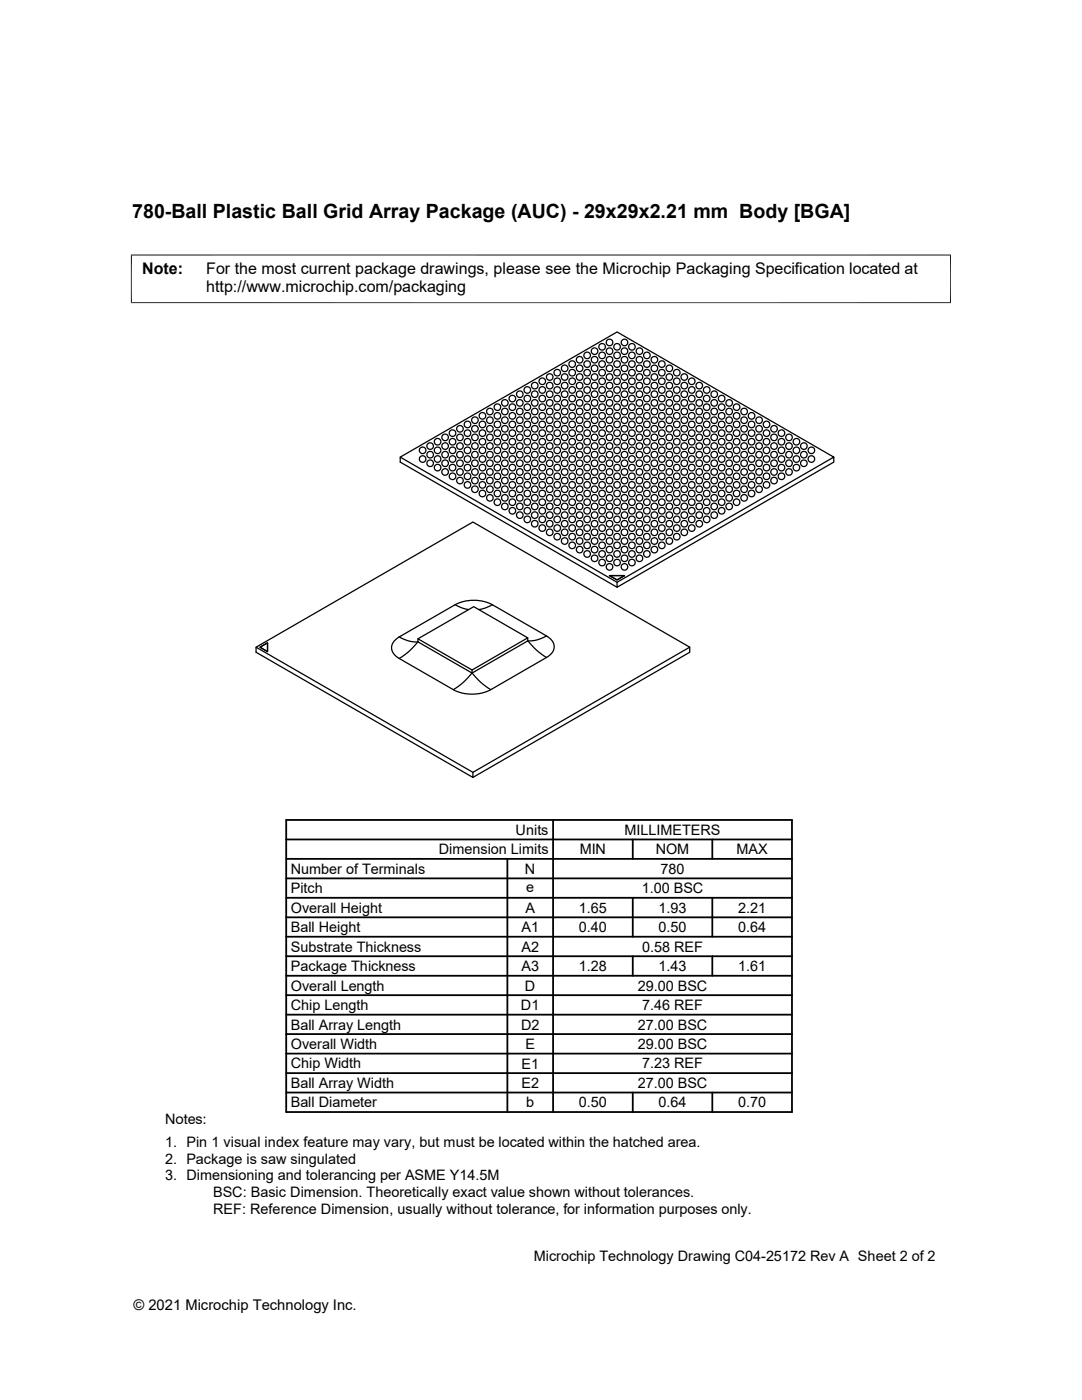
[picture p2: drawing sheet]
<svg xmlns="http://www.w3.org/2000/svg" width="216mm" height="279mm" viewBox="0 0 216 279" stroke-linecap="round" stroke-linejoin="round" font-family="sans-serif">
<g fill="none" stroke="#000" stroke-width=".25">
<path d="M79.9 91.2l43.2 25M166.4 91.2l-43.3 25v1l43.3-25v-1l-43.3-24.9-43.2 24.9v1l43.2 25M121.6 114.9h3l-1.5 .8zM51.1 129.2l43.3 24.9M51.9 129.2l1.5-.9v1.7zM79.7 127.1a6.4 6.4 0 0 0 3.7 1M79.7 127.1a2.31 2.31 0 0 0-1.3 3.1l.3 .5 1 .7 10.8 6.2M83.4 127.5v.6M83.4 128.1a13.1 13.1 0 0 1-3.7 3.3M83.4 127.5l11.1-6.4 10.8 6.2-11.1 6.4zM83.4 128.1l10.8 6.2M90.5 137.6a13.1 13.1 0 0 0 3.7-3.3 13.1 13.1 0 0 0 3.7 3.3"/>
<path d="M90.5 137.6a8.2 8.2 0 0 0 7.4 0M90.8 120.7a8.1 8.1 0 0 1 7.5 0M90.8 120.7l1.4 .6 1.3 .3M90.8 120.7l-11.1 6.4M94.2 133.7v.6M98.3 120.7l10.8 6.2M98.3 120.7l-1.4 .6-1.4 .3M105.3 127.9l-11.1 6.4M105.3 127.3v.6M105.3 127.9a13.1 13.1 0 0 0 3.8 3.3M109.1 126.9a2.27 2.27 0 0 1 1.5 2.2 2.27 2.27 0 0 1-1.5 2.1M109.1 131.2l-11.2 6.4"/>
<path d="M109.1 126.9a6.4 6.4 0 0 1-3.8 1M137.6 129.2l-43.2 24.9v1.1l-43.3-25v-1l43.3-25 43.2 25v1l-43.2 25"/>
<circle cx="102.2" cy="79.5" r=".65"/>
<circle cx="103.7" cy="78.7" r=".65"/>
<circle cx="105.2" cy="77.8" r=".65"/>
<circle cx="105.2" cy="79.5" r=".65"/>
<circle cx="106.7" cy="78.7" r=".65"/>
<circle cx="106.7" cy="77" r=".65"/>
<circle cx="108.2" cy="79.5" r=".65"/>
<circle cx="108.2" cy="77.8" r=".65"/>
<circle cx="108.2" cy="76.1" r=".65"/>
<circle cx="109.7" cy="75.2" r=".65"/>
<circle cx="109.7" cy="78.7" r=".65"/>
<circle cx="109.7" cy="77" r=".65"/>
<circle cx="111.2" cy="76.1" r=".65"/>
<circle cx="111.2" cy="74.4" r=".65"/>
<circle cx="111.2" cy="79.5" r=".65"/>
<circle cx="111.2" cy="77.8" r=".65"/>
<circle cx="112.7" cy="77" r=".65"/>
<circle cx="112.7" cy="75.2" r=".65"/>
<circle cx="112.7" cy="73.5" r=".65"/>
<circle cx="112.7" cy="78.7" r=".65"/>
<circle cx="114.2" cy="77.8" r=".65"/>
<circle cx="114.2" cy="76.1" r=".65"/>
<circle cx="114.2" cy="74.4" r=".65"/>
<circle cx="114.2" cy="72.7" r=".65"/>
<circle cx="114.2" cy="79.5" r=".65"/>
<circle cx="115.7" cy="78.7" r=".65"/>
<circle cx="115.7" cy="77" r=".65"/>
<circle cx="115.7" cy="75.2" r=".65"/>
<circle cx="115.7" cy="73.5" r=".65"/>
<circle cx="115.7" cy="71.8" r=".65"/>
<circle cx="117.2" cy="79.5" r=".65"/>
<circle cx="117.2" cy="77.8" r=".65"/>
<circle cx="117.2" cy="70.9" r=".65"/>
<circle cx="117.2" cy="76.1" r=".65"/>
<circle cx="117.2" cy="74.4" r=".65"/>
<circle cx="117.2" cy="72.7" r=".65"/>
<circle cx="118.6" cy="78.7" r=".65"/>
<circle cx="118.6" cy="71.8" r=".65"/>
<circle cx="118.6" cy="77" r=".65"/>
<circle cx="118.6" cy="70.1" r=".65"/>
<circle cx="118.6" cy="75.2" r=".65"/>
<circle cx="118.6" cy="73.5" r=".65"/>
<circle cx="120.1" cy="79.5" r=".65"/>
<circle cx="120.1" cy="72.7" r=".65"/>
<circle cx="120.1" cy="77.8" r=".65"/>
<circle cx="120.1" cy="70.9" r=".65"/>
<circle cx="120.1" cy="76.1" r=".65"/>
<circle cx="120.1" cy="69.2" r=".65"/>
<circle cx="120.1" cy="74.4" r=".65"/>
<circle cx="121.6" cy="73.5" r=".65"/>
<circle cx="121.6" cy="78.7" r=".65"/>
<circle cx="121.6" cy="71.8" r=".65"/>
<circle cx="121.6" cy="77" r=".65"/>
<circle cx="121.6" cy="70.1" r=".65"/>
<circle cx="121.6" cy="75.2" r=".65"/>
<circle cx="121.6" cy="68.3" r=".65"/>
<circle cx="123.1" cy="74.4" r=".65"/>
<circle cx="123.1" cy="79.5" r=".65"/>
<circle cx="123.1" cy="72.7" r=".65"/>
<circle cx="123.1" cy="77.8" r=".65"/>
<circle cx="123.1" cy="70.9" r=".65"/>
<circle cx="123.1" cy="76.1" r=".65"/>
<circle cx="123.1" cy="69.2" r=".65"/>
<circle cx="124.6" cy="75.2" r=".65"/>
<circle cx="124.6" cy="73.5" r=".65"/>
<circle cx="124.6" cy="78.7" r=".65"/>
<circle cx="124.6" cy="71.8" r=".65"/>
<circle cx="124.6" cy="77" r=".65"/>
<circle cx="124.6" cy="70.1" r=".65"/>
<circle cx="124.6" cy="68.3" r=".65"/>
<circle cx="126.1" cy="76.1" r=".65"/>
<circle cx="126.1" cy="74.4" r=".65"/>
<circle cx="126.1" cy="79.5" r=".65"/>
<circle cx="126.1" cy="72.7" r=".65"/>
<circle cx="126.1" cy="77.8" r=".65"/>
<circle cx="126.1" cy="70.9" r=".65"/>
<circle cx="126.1" cy="69.2" r=".65"/>
<circle cx="127.6" cy="78.7" r=".65"/>
<circle cx="127.6" cy="77" r=".65"/>
<circle cx="127.6" cy="75.2" r=".65"/>
<circle cx="127.6" cy="73.5" r=".65"/>
<circle cx="127.6" cy="71.8" r=".65"/>
<circle cx="127.6" cy="70.1" r=".65"/>
<circle cx="129.1" cy="79.5" r=".65"/>
<circle cx="129.1" cy="77.8" r=".65"/>
<circle cx="129.1" cy="76.1" r=".65"/>
<circle cx="129.1" cy="74.4" r=".65"/>
<circle cx="129.1" cy="72.7" r=".65"/>
<circle cx="129.1" cy="70.9" r=".65"/>
<circle cx="130.6" cy="78.7" r=".65"/>
<circle cx="130.6" cy="77" r=".65"/>
<circle cx="130.6" cy="75.2" r=".65"/>
<circle cx="130.6" cy="73.5" r=".65"/>
<circle cx="130.6" cy="71.8" r=".65"/>
<circle cx="132.1" cy="79.5" r=".65"/>
<circle cx="132.1" cy="77.8" r=".65"/>
<circle cx="132.1" cy="76.1" r=".65"/>
<circle cx="132.1" cy="74.4" r=".65"/>
<circle cx="132.1" cy="72.7" r=".65"/>
<circle cx="133.6" cy="78.7" r=".65"/>
<circle cx="133.6" cy="77" r=".65"/>
<circle cx="133.6" cy="75.2" r=".65"/>
<circle cx="133.6" cy="73.5" r=".65"/>
<circle cx="135" cy="79.5" r=".65"/>
<circle cx="135" cy="77.8" r=".65"/>
<circle cx="135" cy="76.1" r=".65"/>
<circle cx="135" cy="74.4" r=".65"/>
<circle cx="136.5" cy="78.7" r=".65"/>
<circle cx="136.5" cy="77" r=".65"/>
<circle cx="136.5" cy="75.2" r=".65"/>
<circle cx="138" cy="79.5" r=".65"/>
<circle cx="138" cy="77.8" r=".65"/>
<circle cx="138" cy="76.1" r=".65"/>
<circle cx="139.5" cy="78.7" r=".65"/>
<circle cx="139.5" cy="77" r=".65"/>
<circle cx="141" cy="79.5" r=".65"/>
<circle cx="141" cy="77.8" r=".65"/>
<circle cx="142.5" cy="78.7" r=".65"/>
<circle cx="144" cy="79.5" r=".65"/>
<circle cx="84.3" cy="91.6" r=".65"/>
<circle cx="84.3" cy="89.9" r=".65"/>
<circle cx="85.8" cy="89" r=".65"/>
<circle cx="85.8" cy="92.5" r=".65"/>
<circle cx="85.8" cy="90.7" r=".65"/>
<circle cx="87.3" cy="89.9" r=".65"/>
<circle cx="87.3" cy="88.2" r=".65"/>
<circle cx="87.3" cy="93.3" r=".65"/>
<circle cx="87.3" cy="91.6" r=".65"/>
<circle cx="88.8" cy="90.7" r=".65"/>
<circle cx="88.8" cy="89" r=".65"/>
<circle cx="88.8" cy="87.3" r=".65"/>
<circle cx="88.8" cy="94.2" r=".65"/>
<circle cx="88.8" cy="92.5" r=".65"/>
<circle cx="90.3" cy="91.6" r=".65"/>
<circle cx="90.3" cy="89.9" r=".65"/>
<circle cx="90.3" cy="88.2" r=".65"/>
<circle cx="90.3" cy="86.4" r=".65"/>
<circle cx="90.3" cy="95.1" r=".65"/>
<circle cx="90.3" cy="93.3" r=".65"/>
<circle cx="91.8" cy="92.5" r=".65"/>
<circle cx="91.8" cy="90.7" r=".65"/>
<circle cx="91.8" cy="89" r=".65"/>
<circle cx="91.8" cy="87.3" r=".65"/>
<circle cx="91.8" cy="85.6" r=".65"/>
<circle cx="91.8" cy="95.9" r=".65"/>
<circle cx="91.8" cy="94.2" r=".65"/>
<circle cx="93.3" cy="93.3" r=".65"/>
<circle cx="93.3" cy="91.6" r=".65"/>
<circle cx="93.3" cy="84.7" r=".65"/>
<circle cx="93.3" cy="89.9" r=".65"/>
<circle cx="93.3" cy="88.2" r=".65"/>
<circle cx="93.3" cy="86.4" r=".65"/>
<circle cx="93.3" cy="96.8" r=".65"/>
<circle cx="93.3" cy="95.1" r=".65"/>
<circle cx="94.8" cy="94.2" r=".65"/>
<circle cx="94.8" cy="92.5" r=".65"/>
<circle cx="94.8" cy="85.6" r=".65"/>
<circle cx="94.8" cy="90.7" r=".65"/>
<circle cx="94.8" cy="83.9" r=".65"/>
<circle cx="94.8" cy="89" r=".65"/>
<circle cx="94.8" cy="87.3" r=".65"/>
<circle cx="94.8" cy="97.6" r=".65"/>
<circle cx="94.8" cy="95.9" r=".65"/>
<circle cx="96.3" cy="95.1" r=".65"/>
<circle cx="96.3" cy="93.3" r=".65"/>
<circle cx="96.3" cy="86.4" r=".65"/>
<circle cx="96.3" cy="91.6" r=".65"/>
<circle cx="96.3" cy="84.7" r=".65"/>
<circle cx="96.3" cy="89.9" r=".65"/>
<circle cx="96.3" cy="83" r=".65"/>
<circle cx="96.3" cy="88.2" r=".65"/>
<circle cx="96.3" cy="98.5" r=".65"/>
<circle cx="96.3" cy="96.8" r=".65"/>
<circle cx="97.7" cy="95.9" r=".65"/>
<circle cx="97.7" cy="94.2" r=".65"/>
<circle cx="97.7" cy="87.3" r=".65"/>
<circle cx="97.7" cy="92.5" r=".65"/>
<circle cx="97.7" cy="85.6" r=".65"/>
<circle cx="97.7" cy="90.7" r=".65"/>
<circle cx="97.7" cy="83.9" r=".65"/>
<circle cx="97.7" cy="89" r=".65"/>
<circle cx="97.7" cy="82.1" r=".65"/>
<circle cx="97.7" cy="99.4" r=".65"/>
<circle cx="97.7" cy="97.6" r=".65"/>
<circle cx="99.3" cy="96.8" r=".65"/>
<circle cx="99.3" cy="95.1" r=".65"/>
<circle cx="99.3" cy="88.2" r=".65"/>
<circle cx="99.3" cy="93.3" r=".65"/>
<circle cx="99.3" cy="86.4" r=".65"/>
<circle cx="99.3" cy="91.6" r=".65"/>
<circle cx="99.3" cy="84.7" r=".65"/>
<circle cx="99.3" cy="89.9" r=".65"/>
<circle cx="99.3" cy="83" r=".65"/>
<circle cx="99.3" cy="81.3" r=".65"/>
<circle cx="99.3" cy="98.5" r=".65"/>
<circle cx="100.7" cy="97.6" r=".65"/>
<circle cx="100.7" cy="95.9" r=".65"/>
<circle cx="100.7" cy="89" r=".65"/>
<circle cx="100.7" cy="94.2" r=".65"/>
<circle cx="100.7" cy="87.3" r=".65"/>
<circle cx="100.7" cy="80.4" r=".65"/>
<circle cx="100.7" cy="92.5" r=".65"/>
<circle cx="100.7" cy="85.6" r=".65"/>
<circle cx="100.7" cy="90.7" r=".65"/>
<circle cx="100.7" cy="83.9" r=".65"/>
<circle cx="100.7" cy="82.1" r=".65"/>
<circle cx="100.7" cy="99.4" r=".65"/>
<circle cx="102.2" cy="98.5" r=".65"/>
<circle cx="102.2" cy="96.8" r=".65"/>
<circle cx="102.2" cy="89.9" r=".65"/>
<circle cx="102.2" cy="95.1" r=".65"/>
<circle cx="102.2" cy="88.2" r=".65"/>
<circle cx="102.2" cy="81.3" r=".65"/>
<circle cx="102.2" cy="93.3" r=".65"/>
<circle cx="102.2" cy="86.4" r=".65"/>
<circle cx="102.2" cy="91.6" r=".65"/>
<circle cx="102.2" cy="84.7" r=".65"/>
<circle cx="102.2" cy="83" r=".65"/>
<circle cx="103.7" cy="99.4" r=".65"/>
<circle cx="103.7" cy="97.6" r=".65"/>
<circle cx="103.7" cy="90.7" r=".65"/>
<circle cx="103.7" cy="95.9" r=".65"/>
<circle cx="103.7" cy="89" r=".65"/>
<circle cx="103.7" cy="82.1" r=".65"/>
<circle cx="103.7" cy="94.2" r=".65"/>
<circle cx="103.7" cy="87.3" r=".65"/>
<circle cx="103.7" cy="80.4" r=".65"/>
<circle cx="103.7" cy="92.5" r=".65"/>
<circle cx="103.7" cy="85.6" r=".65"/>
<circle cx="103.7" cy="83.9" r=".65"/>
<circle cx="105.2" cy="98.5" r=".65"/>
<circle cx="105.2" cy="91.6" r=".65"/>
<circle cx="105.2" cy="96.8" r=".65"/>
<circle cx="105.2" cy="89.9" r=".65"/>
<circle cx="105.2" cy="83" r=".65"/>
<circle cx="105.2" cy="95.1" r=".65"/>
<circle cx="105.2" cy="88.2" r=".65"/>
<circle cx="105.2" cy="81.3" r=".65"/>
<circle cx="105.2" cy="93.3" r=".65"/>
<circle cx="105.2" cy="86.4" r=".65"/>
<circle cx="105.2" cy="84.7" r=".65"/>
<circle cx="106.7" cy="99.4" r=".65"/>
<circle cx="106.7" cy="92.5" r=".65"/>
<circle cx="106.7" cy="97.6" r=".65"/>
<circle cx="106.7" cy="90.7" r=".65"/>
<circle cx="106.7" cy="83.9" r=".65"/>
<circle cx="106.7" cy="95.9" r=".65"/>
<circle cx="106.7" cy="89" r=".65"/>
<circle cx="106.7" cy="82.1" r=".65"/>
<circle cx="106.7" cy="94.2" r=".65"/>
<circle cx="106.7" cy="87.3" r=".65"/>
<circle cx="106.7" cy="80.4" r=".65"/>
<circle cx="106.7" cy="85.6" r=".65"/>
<circle cx="108.2" cy="93.3" r=".65"/>
<circle cx="108.2" cy="98.5" r=".65"/>
<circle cx="108.2" cy="91.6" r=".65"/>
<circle cx="108.2" cy="84.7" r=".65"/>
<circle cx="108.2" cy="96.8" r=".65"/>
<circle cx="108.2" cy="89.9" r=".65"/>
<circle cx="108.2" cy="83" r=".65"/>
<circle cx="108.2" cy="95.1" r=".65"/>
<circle cx="108.2" cy="88.2" r=".65"/>
<circle cx="108.2" cy="81.3" r=".65"/>
<circle cx="108.2" cy="86.4" r=".65"/>
<circle cx="109.7" cy="80.4" r=".65"/>
<circle cx="109.7" cy="94.2" r=".65"/>
<circle cx="109.7" cy="99.4" r=".65"/>
<circle cx="109.7" cy="92.5" r=".65"/>
<circle cx="109.7" cy="85.6" r=".65"/>
<circle cx="109.7" cy="97.6" r=".65"/>
<circle cx="109.7" cy="90.7" r=".65"/>
<circle cx="109.7" cy="83.9" r=".65"/>
<circle cx="109.7" cy="95.9" r=".65"/>
<circle cx="109.7" cy="89" r=".65"/>
<circle cx="109.7" cy="82.1" r=".65"/>
<circle cx="109.7" cy="87.3" r=".65"/>
<circle cx="111.2" cy="88.2" r=".65"/>
<circle cx="111.2" cy="81.3" r=".65"/>
<circle cx="111.2" cy="95.1" r=".65"/>
<circle cx="111.2" cy="93.3" r=".65"/>
<circle cx="111.2" cy="86.4" r=".65"/>
<circle cx="111.2" cy="98.5" r=".65"/>
<circle cx="111.2" cy="91.6" r=".65"/>
<circle cx="111.2" cy="84.7" r=".65"/>
<circle cx="111.2" cy="96.8" r=".65"/>
<circle cx="111.2" cy="89.9" r=".65"/>
<circle cx="111.2" cy="83" r=".65"/>
<circle cx="112.7" cy="89" r=".65"/>
<circle cx="112.7" cy="82.1" r=".65"/>
<circle cx="112.7" cy="80.4" r=".65"/>
<circle cx="112.7" cy="95.9" r=".65"/>
<circle cx="112.7" cy="94.2" r=".65"/>
<circle cx="112.7" cy="87.3" r=".65"/>
<circle cx="112.7" cy="99.4" r=".65"/>
<circle cx="112.7" cy="92.5" r=".65"/>
<circle cx="112.7" cy="85.6" r=".65"/>
<circle cx="112.7" cy="97.6" r=".65"/>
<circle cx="112.7" cy="90.7" r=".65"/>
<circle cx="112.7" cy="83.9" r=".65"/>
<circle cx="114.2" cy="89.9" r=".65"/>
<circle cx="114.2" cy="83" r=".65"/>
<circle cx="114.2" cy="81.3" r=".65"/>
<circle cx="114.2" cy="96.8" r=".65"/>
<circle cx="114.2" cy="95.1" r=".65"/>
<circle cx="114.2" cy="88.2" r=".65"/>
<circle cx="114.2" cy="93.3" r=".65"/>
<circle cx="114.2" cy="86.4" r=".65"/>
<circle cx="114.2" cy="98.5" r=".65"/>
<circle cx="114.2" cy="91.6" r=".65"/>
<circle cx="114.2" cy="84.7" r=".65"/>
<circle cx="115.7" cy="90.7" r=".65"/>
<circle cx="115.7" cy="83.9" r=".65"/>
<circle cx="115.7" cy="82.1" r=".65"/>
<circle cx="115.7" cy="97.6" r=".65"/>
<circle cx="115.7" cy="95.9" r=".65"/>
<circle cx="115.7" cy="89" r=".65"/>
<circle cx="115.7" cy="94.2" r=".65"/>
<circle cx="115.7" cy="87.3" r=".65"/>
<circle cx="115.7" cy="99.4" r=".65"/>
<circle cx="115.7" cy="92.5" r=".65"/>
<circle cx="115.7" cy="80.4" r=".65"/>
<circle cx="115.7" cy="85.6" r=".65"/>
<circle cx="117.2" cy="91.6" r=".65"/>
<circle cx="117.2" cy="84.7" r=".65"/>
<circle cx="117.2" cy="83" r=".65"/>
<circle cx="117.2" cy="98.5" r=".65"/>
<circle cx="117.2" cy="96.8" r=".65"/>
<circle cx="117.2" cy="89.9" r=".65"/>
<circle cx="117.2" cy="95.1" r=".65"/>
<circle cx="117.2" cy="88.2" r=".65"/>
<circle cx="117.2" cy="93.3" r=".65"/>
<circle cx="117.2" cy="81.3" r=".65"/>
<circle cx="117.2" cy="86.4" r=".65"/>
<circle cx="118.6" cy="80.4" r=".65"/>
<circle cx="118.6" cy="92.5" r=".65"/>
<circle cx="118.6" cy="85.6" r=".65"/>
<circle cx="118.6" cy="83.9" r=".65"/>
<circle cx="118.6" cy="99.4" r=".65"/>
<circle cx="118.6" cy="97.6" r=".65"/>
<circle cx="118.6" cy="90.7" r=".65"/>
<circle cx="118.6" cy="95.9" r=".65"/>
<circle cx="118.6" cy="89" r=".65"/>
<circle cx="118.6" cy="94.2" r=".65"/>
<circle cx="118.6" cy="82.1" r=".65"/>
<circle cx="118.6" cy="87.3" r=".65"/>
<circle cx="120.1" cy="81.3" r=".65"/>
<circle cx="120.1" cy="93.3" r=".65"/>
<circle cx="120.1" cy="86.4" r=".65"/>
<circle cx="120.1" cy="84.7" r=".65"/>
<circle cx="120.1" cy="98.5" r=".65"/>
<circle cx="120.1" cy="91.6" r=".65"/>
<circle cx="120.1" cy="96.8" r=".65"/>
<circle cx="120.1" cy="89.9" r=".65"/>
<circle cx="120.1" cy="95.1" r=".65"/>
<circle cx="120.1" cy="83" r=".65"/>
<circle cx="120.1" cy="88.2" r=".65"/>
<circle cx="121.6" cy="82.1" r=".65"/>
<circle cx="121.6" cy="94.2" r=".65"/>
<circle cx="121.6" cy="87.3" r=".65"/>
<circle cx="121.6" cy="80.4" r=".65"/>
<circle cx="121.6" cy="85.6" r=".65"/>
<circle cx="121.6" cy="99.4" r=".65"/>
<circle cx="121.6" cy="92.5" r=".65"/>
<circle cx="121.6" cy="97.6" r=".65"/>
<circle cx="121.6" cy="90.7" r=".65"/>
<circle cx="121.6" cy="95.9" r=".65"/>
<circle cx="121.6" cy="83.9" r=".65"/>
<circle cx="121.6" cy="89" r=".65"/>
<circle cx="123.1" cy="83" r=".65"/>
<circle cx="123.1" cy="95.1" r=".65"/>
<circle cx="123.1" cy="88.2" r=".65"/>
<circle cx="123.1" cy="81.3" r=".65"/>
<circle cx="123.1" cy="86.4" r=".65"/>
<circle cx="123.1" cy="93.3" r=".65"/>
<circle cx="123.1" cy="98.5" r=".65"/>
<circle cx="123.1" cy="91.6" r=".65"/>
<circle cx="123.1" cy="96.8" r=".65"/>
<circle cx="123.1" cy="84.7" r=".65"/>
<circle cx="123.1" cy="89.9" r=".65"/>
<circle cx="124.6" cy="83.9" r=".65"/>
<circle cx="124.6" cy="95.9" r=".65"/>
<circle cx="124.6" cy="89" r=".65"/>
<circle cx="124.6" cy="82.1" r=".65"/>
<circle cx="124.6" cy="87.3" r=".65"/>
<circle cx="124.6" cy="80.4" r=".65"/>
<circle cx="124.6" cy="94.2" r=".65"/>
<circle cx="124.6" cy="99.4" r=".65"/>
<circle cx="124.6" cy="92.5" r=".65"/>
<circle cx="124.6" cy="97.6" r=".65"/>
<circle cx="124.6" cy="85.6" r=".65"/>
<circle cx="124.6" cy="90.7" r=".65"/>
<circle cx="126.1" cy="84.7" r=".65"/>
<circle cx="126.1" cy="96.8" r=".65"/>
<circle cx="126.1" cy="89.9" r=".65"/>
<circle cx="126.1" cy="83" r=".65"/>
<circle cx="126.1" cy="88.2" r=".65"/>
<circle cx="126.1" cy="81.3" r=".65"/>
<circle cx="126.1" cy="95.1" r=".65"/>
<circle cx="126.1" cy="93.3" r=".65"/>
<circle cx="126.1" cy="98.5" r=".65"/>
<circle cx="126.1" cy="86.4" r=".65"/>
<circle cx="126.1" cy="91.6" r=".65"/>
<circle cx="127.6" cy="92.5" r=".65"/>
<circle cx="127.6" cy="85.6" r=".65"/>
<circle cx="127.6" cy="97.6" r=".65"/>
<circle cx="127.6" cy="90.7" r=".65"/>
<circle cx="127.6" cy="83.9" r=".65"/>
<circle cx="127.6" cy="89" r=".65"/>
<circle cx="127.6" cy="82.1" r=".65"/>
<circle cx="127.6" cy="80.4" r=".65"/>
<circle cx="127.6" cy="95.9" r=".65"/>
<circle cx="127.6" cy="94.2" r=".65"/>
<circle cx="127.6" cy="99.4" r=".65"/>
<circle cx="127.6" cy="87.3" r=".65"/>
<circle cx="129.1" cy="93.3" r=".65"/>
<circle cx="129.1" cy="86.4" r=".65"/>
<circle cx="129.1" cy="98.5" r=".65"/>
<circle cx="129.1" cy="91.6" r=".65"/>
<circle cx="129.1" cy="84.7" r=".65"/>
<circle cx="129.1" cy="89.9" r=".65"/>
<circle cx="129.1" cy="83" r=".65"/>
<circle cx="129.1" cy="81.3" r=".65"/>
<circle cx="129.1" cy="96.8" r=".65"/>
<circle cx="129.1" cy="95.1" r=".65"/>
<circle cx="129.1" cy="88.2" r=".65"/>
<circle cx="130.6" cy="94.2" r=".65"/>
<circle cx="130.6" cy="87.3" r=".65"/>
<circle cx="130.6" cy="99.4" r=".65"/>
<circle cx="130.6" cy="92.5" r=".65"/>
<circle cx="130.6" cy="80.4" r=".65"/>
<circle cx="130.6" cy="85.6" r=".65"/>
<circle cx="130.6" cy="90.7" r=".65"/>
<circle cx="130.6" cy="83.9" r=".65"/>
<circle cx="130.6" cy="82.1" r=".65"/>
<circle cx="130.6" cy="97.6" r=".65"/>
<circle cx="130.6" cy="95.9" r=".65"/>
<circle cx="130.6" cy="89" r=".65"/>
<circle cx="132.1" cy="95.1" r=".65"/>
<circle cx="132.1" cy="88.2" r=".65"/>
<circle cx="132.1" cy="93.3" r=".65"/>
<circle cx="132.1" cy="81.3" r=".65"/>
<circle cx="132.1" cy="86.4" r=".65"/>
<circle cx="132.1" cy="91.6" r=".65"/>
<circle cx="132.1" cy="84.7" r=".65"/>
<circle cx="132.1" cy="83" r=".65"/>
<circle cx="132.1" cy="98.5" r=".65"/>
<circle cx="132.1" cy="96.8" r=".65"/>
<circle cx="132.1" cy="89.9" r=".65"/>
<circle cx="133.6" cy="95.9" r=".65"/>
<circle cx="133.6" cy="89" r=".65"/>
<circle cx="133.6" cy="94.2" r=".65"/>
<circle cx="133.6" cy="82.1" r=".65"/>
<circle cx="133.6" cy="87.3" r=".65"/>
<circle cx="133.6" cy="92.5" r=".65"/>
<circle cx="133.6" cy="80.4" r=".65"/>
<circle cx="133.6" cy="85.6" r=".65"/>
<circle cx="133.6" cy="83.9" r=".65"/>
<circle cx="133.6" cy="99.4" r=".65"/>
<circle cx="133.6" cy="97.6" r=".65"/>
<circle cx="133.6" cy="90.7" r=".65"/>
<circle cx="135" cy="96.8" r=".65"/>
<circle cx="135" cy="89.9" r=".65"/>
<circle cx="135" cy="95.1" r=".65"/>
<circle cx="135" cy="83" r=".65"/>
<circle cx="135" cy="88.2" r=".65"/>
<circle cx="135" cy="93.3" r=".65"/>
<circle cx="135" cy="81.3" r=".65"/>
<circle cx="135" cy="86.4" r=".65"/>
<circle cx="135" cy="84.7" r=".65"/>
<circle cx="135" cy="98.5" r=".65"/>
<circle cx="135" cy="91.6" r=".65"/>
<circle cx="136.5" cy="97.6" r=".65"/>
<circle cx="136.5" cy="90.7" r=".65"/>
<circle cx="136.5" cy="95.9" r=".65"/>
<circle cx="136.5" cy="83.9" r=".65"/>
<circle cx="136.5" cy="89" r=".65"/>
<circle cx="136.5" cy="94.2" r=".65"/>
<circle cx="136.5" cy="82.1" r=".65"/>
<circle cx="136.5" cy="87.3" r=".65"/>
<circle cx="136.5" cy="80.4" r=".65"/>
<circle cx="136.5" cy="85.6" r=".65"/>
<circle cx="136.5" cy="99.4" r=".65"/>
<circle cx="136.5" cy="92.5" r=".65"/>
<circle cx="138" cy="98.5" r=".65"/>
<circle cx="138" cy="91.6" r=".65"/>
<circle cx="138" cy="96.8" r=".65"/>
<circle cx="138" cy="84.7" r=".65"/>
<circle cx="138" cy="89.9" r=".65"/>
<circle cx="138" cy="95.1" r=".65"/>
<circle cx="138" cy="83" r=".65"/>
<circle cx="138" cy="88.2" r=".65"/>
<circle cx="138" cy="81.3" r=".65"/>
<circle cx="138" cy="86.4" r=".65"/>
<circle cx="138" cy="93.3" r=".65"/>
<circle cx="139.5" cy="99.4" r=".65"/>
<circle cx="139.5" cy="92.5" r=".65"/>
<circle cx="139.5" cy="97.6" r=".65"/>
<circle cx="139.5" cy="85.6" r=".65"/>
<circle cx="139.5" cy="90.7" r=".65"/>
<circle cx="139.5" cy="95.9" r=".65"/>
<circle cx="139.5" cy="83.9" r=".65"/>
<circle cx="139.5" cy="89" r=".65"/>
<circle cx="139.5" cy="82.1" r=".65"/>
<circle cx="139.5" cy="87.3" r=".65"/>
<circle cx="139.5" cy="80.4" r=".65"/>
<circle cx="139.5" cy="94.2" r=".65"/>
<circle cx="141" cy="93.3" r=".65"/>
<circle cx="141" cy="98.5" r=".65"/>
<circle cx="141" cy="86.4" r=".65"/>
<circle cx="141" cy="91.6" r=".65"/>
<circle cx="141" cy="96.8" r=".65"/>
<circle cx="141" cy="84.7" r=".65"/>
<circle cx="141" cy="89.9" r=".65"/>
<circle cx="141" cy="83" r=".65"/>
<circle cx="141" cy="88.2" r=".65"/>
<circle cx="141" cy="81.3" r=".65"/>
<circle cx="141" cy="95.1" r=".65"/>
<circle cx="142.5" cy="94.2" r=".65"/>
<circle cx="142.5" cy="99.4" r=".65"/>
<circle cx="142.5" cy="87.3" r=".65"/>
<circle cx="142.5" cy="92.5" r=".65"/>
<circle cx="142.5" cy="97.6" r=".65"/>
<circle cx="142.5" cy="85.6" r=".65"/>
<circle cx="142.5" cy="90.7" r=".65"/>
<circle cx="142.5" cy="83.9" r=".65"/>
<circle cx="142.5" cy="89" r=".65"/>
<circle cx="142.5" cy="82.1" r=".65"/>
<circle cx="142.5" cy="80.4" r=".65"/>
<circle cx="142.5" cy="95.9" r=".65"/>
<circle cx="144" cy="96.8" r=".65"/>
<circle cx="144" cy="95.1" r=".65"/>
<circle cx="144" cy="88.2" r=".65"/>
<circle cx="144" cy="93.3" r=".65"/>
<circle cx="144" cy="98.5" r=".65"/>
<circle cx="144" cy="86.4" r=".65"/>
<circle cx="144" cy="91.6" r=".65"/>
<circle cx="144" cy="84.7" r=".65"/>
<circle cx="144" cy="89.9" r=".65"/>
<circle cx="144" cy="83" r=".65"/>
<circle cx="144" cy="81.3" r=".65"/>
<circle cx="145.5" cy="97.6" r=".65"/>
<circle cx="145.5" cy="95.9" r=".65"/>
<circle cx="145.5" cy="89" r=".65"/>
<circle cx="145.5" cy="94.2" r=".65"/>
<circle cx="145.5" cy="99.4" r=".65"/>
<circle cx="145.5" cy="87.3" r=".65"/>
<circle cx="145.5" cy="92.5" r=".65"/>
<circle cx="145.5" cy="85.6" r=".65"/>
<circle cx="145.5" cy="90.7" r=".65"/>
<circle cx="145.5" cy="83.9" r=".65"/>
<circle cx="145.5" cy="82.1" r=".65"/>
<circle cx="145.5" cy="80.4" r=".65"/>
<circle cx="147" cy="98.5" r=".65"/>
<circle cx="147" cy="96.8" r=".65"/>
<circle cx="147" cy="89.9" r=".65"/>
<circle cx="147" cy="95.1" r=".65"/>
<circle cx="147" cy="88.2" r=".65"/>
<circle cx="147" cy="93.3" r=".65"/>
<circle cx="147" cy="86.4" r=".65"/>
<circle cx="147" cy="91.6" r=".65"/>
<circle cx="147" cy="84.7" r=".65"/>
<circle cx="147" cy="83" r=".65"/>
<circle cx="147" cy="81.3" r=".65"/>
<circle cx="148.5" cy="99.4" r=".65"/>
<circle cx="148.5" cy="97.6" r=".65"/>
<circle cx="148.5" cy="90.7" r=".65"/>
<circle cx="148.5" cy="95.9" r=".65"/>
<circle cx="148.5" cy="89" r=".65"/>
<circle cx="148.5" cy="94.2" r=".65"/>
<circle cx="148.5" cy="87.3" r=".65"/>
<circle cx="148.5" cy="92.5" r=".65"/>
<circle cx="148.5" cy="85.6" r=".65"/>
<circle cx="148.5" cy="83.9" r=".65"/>
<circle cx="148.5" cy="82.1" r=".65"/>
<circle cx="150" cy="98.5" r=".65"/>
<circle cx="150" cy="91.6" r=".65"/>
<circle cx="150" cy="96.8" r=".65"/>
<circle cx="150" cy="89.9" r=".65"/>
<circle cx="150" cy="95.1" r=".65"/>
<circle cx="150" cy="88.2" r=".65"/>
<circle cx="150" cy="93.3" r=".65"/>
<circle cx="150" cy="86.4" r=".65"/>
<circle cx="150" cy="84.7" r=".65"/>
<circle cx="150" cy="83" r=".65"/>
<circle cx="151.5" cy="92.5" r=".65"/>
<circle cx="151.5" cy="97.6" r=".65"/>
<circle cx="151.5" cy="90.7" r=".65"/>
<circle cx="151.5" cy="95.9" r=".65"/>
<circle cx="151.5" cy="89" r=".65"/>
<circle cx="151.5" cy="94.2" r=".65"/>
<circle cx="151.5" cy="87.3" r=".65"/>
<circle cx="151.5" cy="85.6" r=".65"/>
<circle cx="151.5" cy="83.9" r=".65"/>
<circle cx="153" cy="93.3" r=".65"/>
<circle cx="153" cy="91.6" r=".65"/>
<circle cx="153" cy="96.8" r=".65"/>
<circle cx="153" cy="89.9" r=".65"/>
<circle cx="153" cy="95.1" r=".65"/>
<circle cx="153" cy="88.2" r=".65"/>
<circle cx="153" cy="86.4" r=".65"/>
<circle cx="153" cy="84.7" r=".65"/>
<circle cx="154.5" cy="94.2" r=".65"/>
<circle cx="154.5" cy="92.5" r=".65"/>
<circle cx="154.5" cy="90.7" r=".65"/>
<circle cx="154.5" cy="95.9" r=".65"/>
<circle cx="154.5" cy="89" r=".65"/>
<circle cx="154.5" cy="87.3" r=".65"/>
<circle cx="154.5" cy="85.6" r=".65"/>
<circle cx="155.9" cy="95.1" r=".65"/>
<circle cx="155.9" cy="93.3" r=".65"/>
<circle cx="155.9" cy="91.6" r=".65"/>
<circle cx="155.9" cy="89.9" r=".65"/>
<circle cx="155.9" cy="88.2" r=".65"/>
<circle cx="155.9" cy="86.4" r=".65"/>
<circle cx="157.4" cy="94.2" r=".65"/>
<circle cx="157.4" cy="92.5" r=".65"/>
<circle cx="157.4" cy="90.7" r=".65"/>
<circle cx="157.4" cy="89" r=".65"/>
<circle cx="157.4" cy="87.3" r=".65"/>
<circle cx="158.9" cy="93.3" r=".65"/>
<circle cx="158.9" cy="91.6" r=".65"/>
<circle cx="158.9" cy="89.9" r=".65"/>
<circle cx="158.9" cy="88.2" r=".65"/>
<circle cx="160.4" cy="92.5" r=".65"/>
<circle cx="160.4" cy="90.7" r=".65"/>
<circle cx="160.4" cy="89" r=".65"/>
<circle cx="161.9" cy="91.6" r=".65"/>
<circle cx="161.9" cy="89.9" r=".65"/>
<circle cx="99.3" cy="100.2" r=".65"/>
<circle cx="100.7" cy="101.1" r=".65"/>
<circle cx="102.2" cy="100.2" r=".65"/>
<circle cx="102.2" cy="101.9" r=".65"/>
<circle cx="103.7" cy="101.1" r=".65"/>
<circle cx="103.7" cy="102.8" r=".65"/>
<circle cx="105.2" cy="101.9" r=".65"/>
<circle cx="105.2" cy="100.2" r=".65"/>
<circle cx="105.2" cy="103.7" r=".65"/>
<circle cx="106.7" cy="102.8" r=".65"/>
<circle cx="106.7" cy="101.1" r=".65"/>
<circle cx="106.7" cy="104.5" r=".65"/>
<circle cx="108.2" cy="103.7" r=".65"/>
<circle cx="108.2" cy="101.9" r=".65"/>
<circle cx="108.2" cy="100.2" r=".65"/>
<circle cx="108.2" cy="105.4" r=".65"/>
<circle cx="109.7" cy="104.5" r=".65"/>
<circle cx="109.7" cy="102.8" r=".65"/>
<circle cx="109.7" cy="101.1" r=".65"/>
<circle cx="109.7" cy="106.2" r=".65"/>
<circle cx="111.2" cy="105.4" r=".65"/>
<circle cx="111.2" cy="103.7" r=".65"/>
<circle cx="111.2" cy="101.9" r=".65"/>
<circle cx="111.2" cy="100.2" r=".65"/>
<circle cx="111.2" cy="107.1" r=".65"/>
<circle cx="112.7" cy="106.2" r=".65"/>
<circle cx="112.7" cy="104.5" r=".65"/>
<circle cx="112.7" cy="102.8" r=".65"/>
<circle cx="112.7" cy="101.1" r=".65"/>
<circle cx="112.7" cy="108" r=".65"/>
<circle cx="114.2" cy="107.1" r=".65"/>
<circle cx="114.2" cy="105.4" r=".65"/>
<circle cx="114.2" cy="103.7" r=".65"/>
<circle cx="114.2" cy="101.9" r=".65"/>
<circle cx="114.2" cy="100.2" r=".65"/>
<circle cx="114.2" cy="108.8" r=".65"/>
<circle cx="115.7" cy="108" r=".65"/>
<circle cx="115.7" cy="106.2" r=".65"/>
<circle cx="115.7" cy="104.5" r=".65"/>
<circle cx="115.7" cy="102.8" r=".65"/>
<circle cx="115.7" cy="101.1" r=".65"/>
<circle cx="115.7" cy="109.7" r=".65"/>
<circle cx="117.2" cy="108.8" r=".65"/>
<circle cx="117.2" cy="107.1" r=".65"/>
<circle cx="117.2" cy="105.4" r=".65"/>
<circle cx="117.2" cy="103.7" r=".65"/>
<circle cx="117.2" cy="101.9" r=".65"/>
<circle cx="117.2" cy="100.2" r=".65"/>
<circle cx="117.2" cy="110.6" r=".65"/>
<circle cx="118.6" cy="109.7" r=".65"/>
<circle cx="118.6" cy="108" r=".65"/>
<circle cx="118.6" cy="101.1" r=".65"/>
<circle cx="118.6" cy="106.2" r=".65"/>
<circle cx="118.6" cy="104.5" r=".65"/>
<circle cx="118.6" cy="102.8" r=".65"/>
<circle cx="118.6" cy="111.4" r=".65"/>
<circle cx="120.1" cy="110.6" r=".65"/>
<circle cx="120.1" cy="108.8" r=".65"/>
<circle cx="120.1" cy="101.9" r=".65"/>
<circle cx="120.1" cy="107.1" r=".65"/>
<circle cx="120.1" cy="100.2" r=".65"/>
<circle cx="120.1" cy="105.4" r=".65"/>
<circle cx="120.1" cy="103.7" r=".65"/>
<circle cx="120.1" cy="112.3" r=".65"/>
<circle cx="121.6" cy="111.4" r=".65"/>
<circle cx="121.6" cy="109.7" r=".65"/>
<circle cx="121.6" cy="102.8" r=".65"/>
<circle cx="121.6" cy="108" r=".65"/>
<circle cx="121.6" cy="101.1" r=".65"/>
<circle cx="121.6" cy="106.2" r=".65"/>
<circle cx="121.6" cy="104.5" r=".65"/>
<circle cx="121.6" cy="113.1" r=".65"/>
<circle cx="123.1" cy="112.3" r=".65"/>
<circle cx="123.1" cy="110.6" r=".65"/>
<circle cx="123.1" cy="103.7" r=".65"/>
<circle cx="123.1" cy="108.8" r=".65"/>
<circle cx="123.1" cy="101.9" r=".65"/>
<circle cx="123.1" cy="107.1" r=".65"/>
<circle cx="123.1" cy="100.2" r=".65"/>
<circle cx="123.1" cy="105.4" r=".65"/>
<circle cx="124.6" cy="113.1" r=".65"/>
<circle cx="124.6" cy="111.4" r=".65"/>
<circle cx="124.6" cy="104.5" r=".65"/>
<circle cx="124.6" cy="109.7" r=".65"/>
<circle cx="124.6" cy="102.8" r=".65"/>
<circle cx="124.6" cy="108" r=".65"/>
<circle cx="124.6" cy="101.1" r=".65"/>
<circle cx="124.6" cy="106.2" r=".65"/>
<circle cx="126.1" cy="112.3" r=".65"/>
<circle cx="126.1" cy="105.4" r=".65"/>
<circle cx="126.1" cy="110.6" r=".65"/>
<circle cx="126.1" cy="103.7" r=".65"/>
<circle cx="126.1" cy="108.8" r=".65"/>
<circle cx="126.1" cy="101.9" r=".65"/>
<circle cx="126.1" cy="107.1" r=".65"/>
<circle cx="126.1" cy="100.2" r=".65"/>
<circle cx="127.6" cy="106.2" r=".65"/>
<circle cx="127.6" cy="111.4" r=".65"/>
<circle cx="127.6" cy="104.5" r=".65"/>
<circle cx="127.6" cy="109.7" r=".65"/>
<circle cx="127.6" cy="102.8" r=".65"/>
<circle cx="127.6" cy="108" r=".65"/>
<circle cx="127.6" cy="101.1" r=".65"/>
<circle cx="129.1" cy="107.1" r=".65"/>
<circle cx="129.1" cy="105.4" r=".65"/>
<circle cx="129.1" cy="110.6" r=".65"/>
<circle cx="129.1" cy="103.7" r=".65"/>
<circle cx="129.1" cy="108.8" r=".65"/>
<circle cx="129.1" cy="101.9" r=".65"/>
<circle cx="129.1" cy="100.2" r=".65"/>
<circle cx="130.6" cy="108" r=".65"/>
<circle cx="130.6" cy="106.2" r=".65"/>
<circle cx="130.6" cy="104.5" r=".65"/>
<circle cx="130.6" cy="109.7" r=".65"/>
<circle cx="130.6" cy="102.8" r=".65"/>
<circle cx="130.6" cy="101.1" r=".65"/>
<circle cx="132.1" cy="100.2" r=".65"/>
<circle cx="132.1" cy="108.8" r=".65"/>
<circle cx="132.1" cy="107.1" r=".65"/>
<circle cx="132.1" cy="105.4" r=".65"/>
<circle cx="132.1" cy="103.7" r=".65"/>
<circle cx="132.1" cy="101.9" r=".65"/>
<circle cx="133.6" cy="101.1" r=".65"/>
<circle cx="133.6" cy="108" r=".65"/>
<circle cx="133.6" cy="106.2" r=".65"/>
<circle cx="133.6" cy="104.5" r=".65"/>
<circle cx="133.6" cy="102.8" r=".65"/>
<circle cx="135" cy="101.9" r=".65"/>
<circle cx="135" cy="107.1" r=".65"/>
<circle cx="135" cy="100.2" r=".65"/>
<circle cx="135" cy="105.4" r=".65"/>
<circle cx="135" cy="103.7" r=".65"/>
<circle cx="136.5" cy="102.8" r=".65"/>
<circle cx="136.5" cy="101.1" r=".65"/>
<circle cx="136.5" cy="106.2" r=".65"/>
<circle cx="136.5" cy="104.5" r=".65"/>
<circle cx="138" cy="103.7" r=".65"/>
<circle cx="138" cy="101.9" r=".65"/>
<circle cx="138" cy="100.2" r=".65"/>
<circle cx="138" cy="105.4" r=".65"/>
<circle cx="139.5" cy="104.5" r=".65"/>
<circle cx="139.5" cy="102.8" r=".65"/>
<circle cx="139.5" cy="101.1" r=".65"/>
<circle cx="141" cy="100.2" r=".65"/>
<circle cx="141" cy="103.7" r=".65"/>
<circle cx="141" cy="101.9" r=".65"/>
<circle cx="142.5" cy="101.1" r=".65"/>
<circle cx="142.5" cy="102.8" r=".65"/>
<circle cx="144" cy="101.9" r=".65"/>
<circle cx="144" cy="100.2" r=".65"/>
<circle cx="145.5" cy="101.1" r=".65"/>
<circle cx="147" cy="100.2" r=".65"/>
</g>
<path d="M26.1 50.9h163.7M26.2 50.8v9.7M189.7 50.8v9.7M26.1 60.4h163.7" fill="none" stroke="#000" stroke-width=".2"/>
<g fill="none" stroke="#000" stroke-width=".36">
<path d="M57.1 163.6h100.9v58.3h-100.9zM57.1 179.2h100.9M57.1 175.3h100.9M57.1 171.4h100.9M57.1 167.5h100.9M101.2 171.4v50.5M110.4 163.6v58.3M126.3 167.5v3.9M126.3 179.2v7.7M142.1 167.5v3.9M142.1 179.2v7.7M57.1 183.1h100.9"/>
<path d="M57.1 198.6h100.9M57.1 194.7h100.9M57.1 186.9h100.9M57.1 190.8h100.9M126.3 190.8v3.9M142.1 190.8v3.9M57.1 210.3h100.9M57.1 206.4h100.9M57.1 218h100.9M57.1 202.5h100.9M57.1 214.2h100.9M126.3 218v3.9"/>
<path d="M142.1 218v3.9"/>
</g>
<text font-size="3.9" x="26.4" y="43.5">780-Ball Plastic Ball Grid Array Package (AUC) - 29x29x2.21 mm Body [BGA]</text>
<g font-size="3.2">
<text x="28.4" y="54.7">Note:</text>
<text x="41.1" y="58.3">http://www.microchip.com/packaging</text>
<text x="41.1" y="54.7">For the most current package drawings, please see the Microchip Packaging Specification located at</text>
</g>
<g font-size="2.9">
<text x="102.9" y="166.6">Units</text>
<text x="124.6" y="166.6">MILLIMETERS</text>
<text x="87.6" y="170.5">Dimension Limits</text>
<text x="115.7" y="170.5">MIN</text>
<text x="130.8" y="170.5">NOM</text>
<text x="147" y="170.5">MAX</text>
<text x="58" y="174.4">Number of Terminals</text>
<text x="58" y="178.3">Pitch</text>
<text x="104.8" y="174.4">N</text>
<text x="105" y="178">e</text>
<text x="128" y="178.3">1.00 BSC</text>
<text x="131.8" y="174.4">780</text>
<text x="58" y="182.2">Overall Height</text>
<text x="104.8" y="182.2">A</text>
<text x="115.5" y="182.2">1.65</text>
<text x="131.4" y="182.2">1.93</text>
<text x="147.3" y="182.2">2.21</text>
<text x="58" y="186">Ball Height</text>
<text x="58" y="189.9">Substrate Thickness</text>
<text x="104" y="189.9">A2</text>
<text x="104.1" y="186">A1</text>
<text x="115.5" y="186">0.40</text>
<text x="128.1" y="189.9">0.58 REF</text>
<text x="131.4" y="186">0.50</text>
<text x="147.3" y="186">0.64</text>
<text x="58" y="197.7">Overall Length</text>
<text x="58" y="193.8">Package Thickness</text>
<text x="104.1" y="193.8">A3</text>
<text x="104.8" y="197.7">D</text>
<text x="115.5" y="193.8">1.28</text>
<text x="127.3" y="197.7">29.00 BSC</text>
<text x="131.4" y="193.8">1.43</text>
<text x="147.3" y="193.8">1.61</text>
<text x="58" y="201.6">Chip Length</text>
<text x="103.9" y="201.6">D1</text>
<text x="128.1" y="201.6">7.46 REF</text>
<text x="58" y="205.5">Ball Array Length</text>
<text x="58" y="209.4">Overall Width</text>
<text x="104" y="205.5">D2</text>
<text x="104.8" y="209.4">E</text>
<text x="127.3" y="205.5">27.00 BSC</text>
<text x="127.3" y="209.4">29.00 BSC</text>
<text x="58" y="213.2">Chip Width</text>
<text x="104" y="213.3">E1</text>
<text x="128.1" y="213.2">7.23 REF</text>
<text x="58" y="221">Ball Diameter</text>
<text x="58" y="217.1">Ball Array Width</text>
<text x="104" y="217.1">E2</text>
<text x="105" y="221">b</text>
<text x="115.5" y="221">0.50</text>
<text x="127.3" y="217.1">27.00 BSC</text>
<text x="131.4" y="221">0.64</text>
<text x="147.3" y="221">0.70</text>
<text x="32.9" y="224.4">Notes:</text>
<text x="32.9" y="229">1. Pin 1 visual index feature may vary, but must be located within the hatched area.</text>
<text x="32.9" y="232.3">2. Package is saw singulated</text>
<text x="32.9" y="235.6">3. Dimensioning and tolerancing per ASME Y14.5M</text>
<text x="42.5" y="238.9">BSC: Basic Dimension. Theoretically exact value shown without tolerances.</text>
<text x="42.5" y="242.2">REF: Reference Dimension, usually without tolerance, for information purposes only.</text>
<text x="106.5" y="251.7">Microchip Technology Drawing C04-25172 Rev A Sheet 2 of 2</text>
<text x="26.6" y="261.3">© 2021 Microchip Technology Inc.</text>
</g>
</svg>
